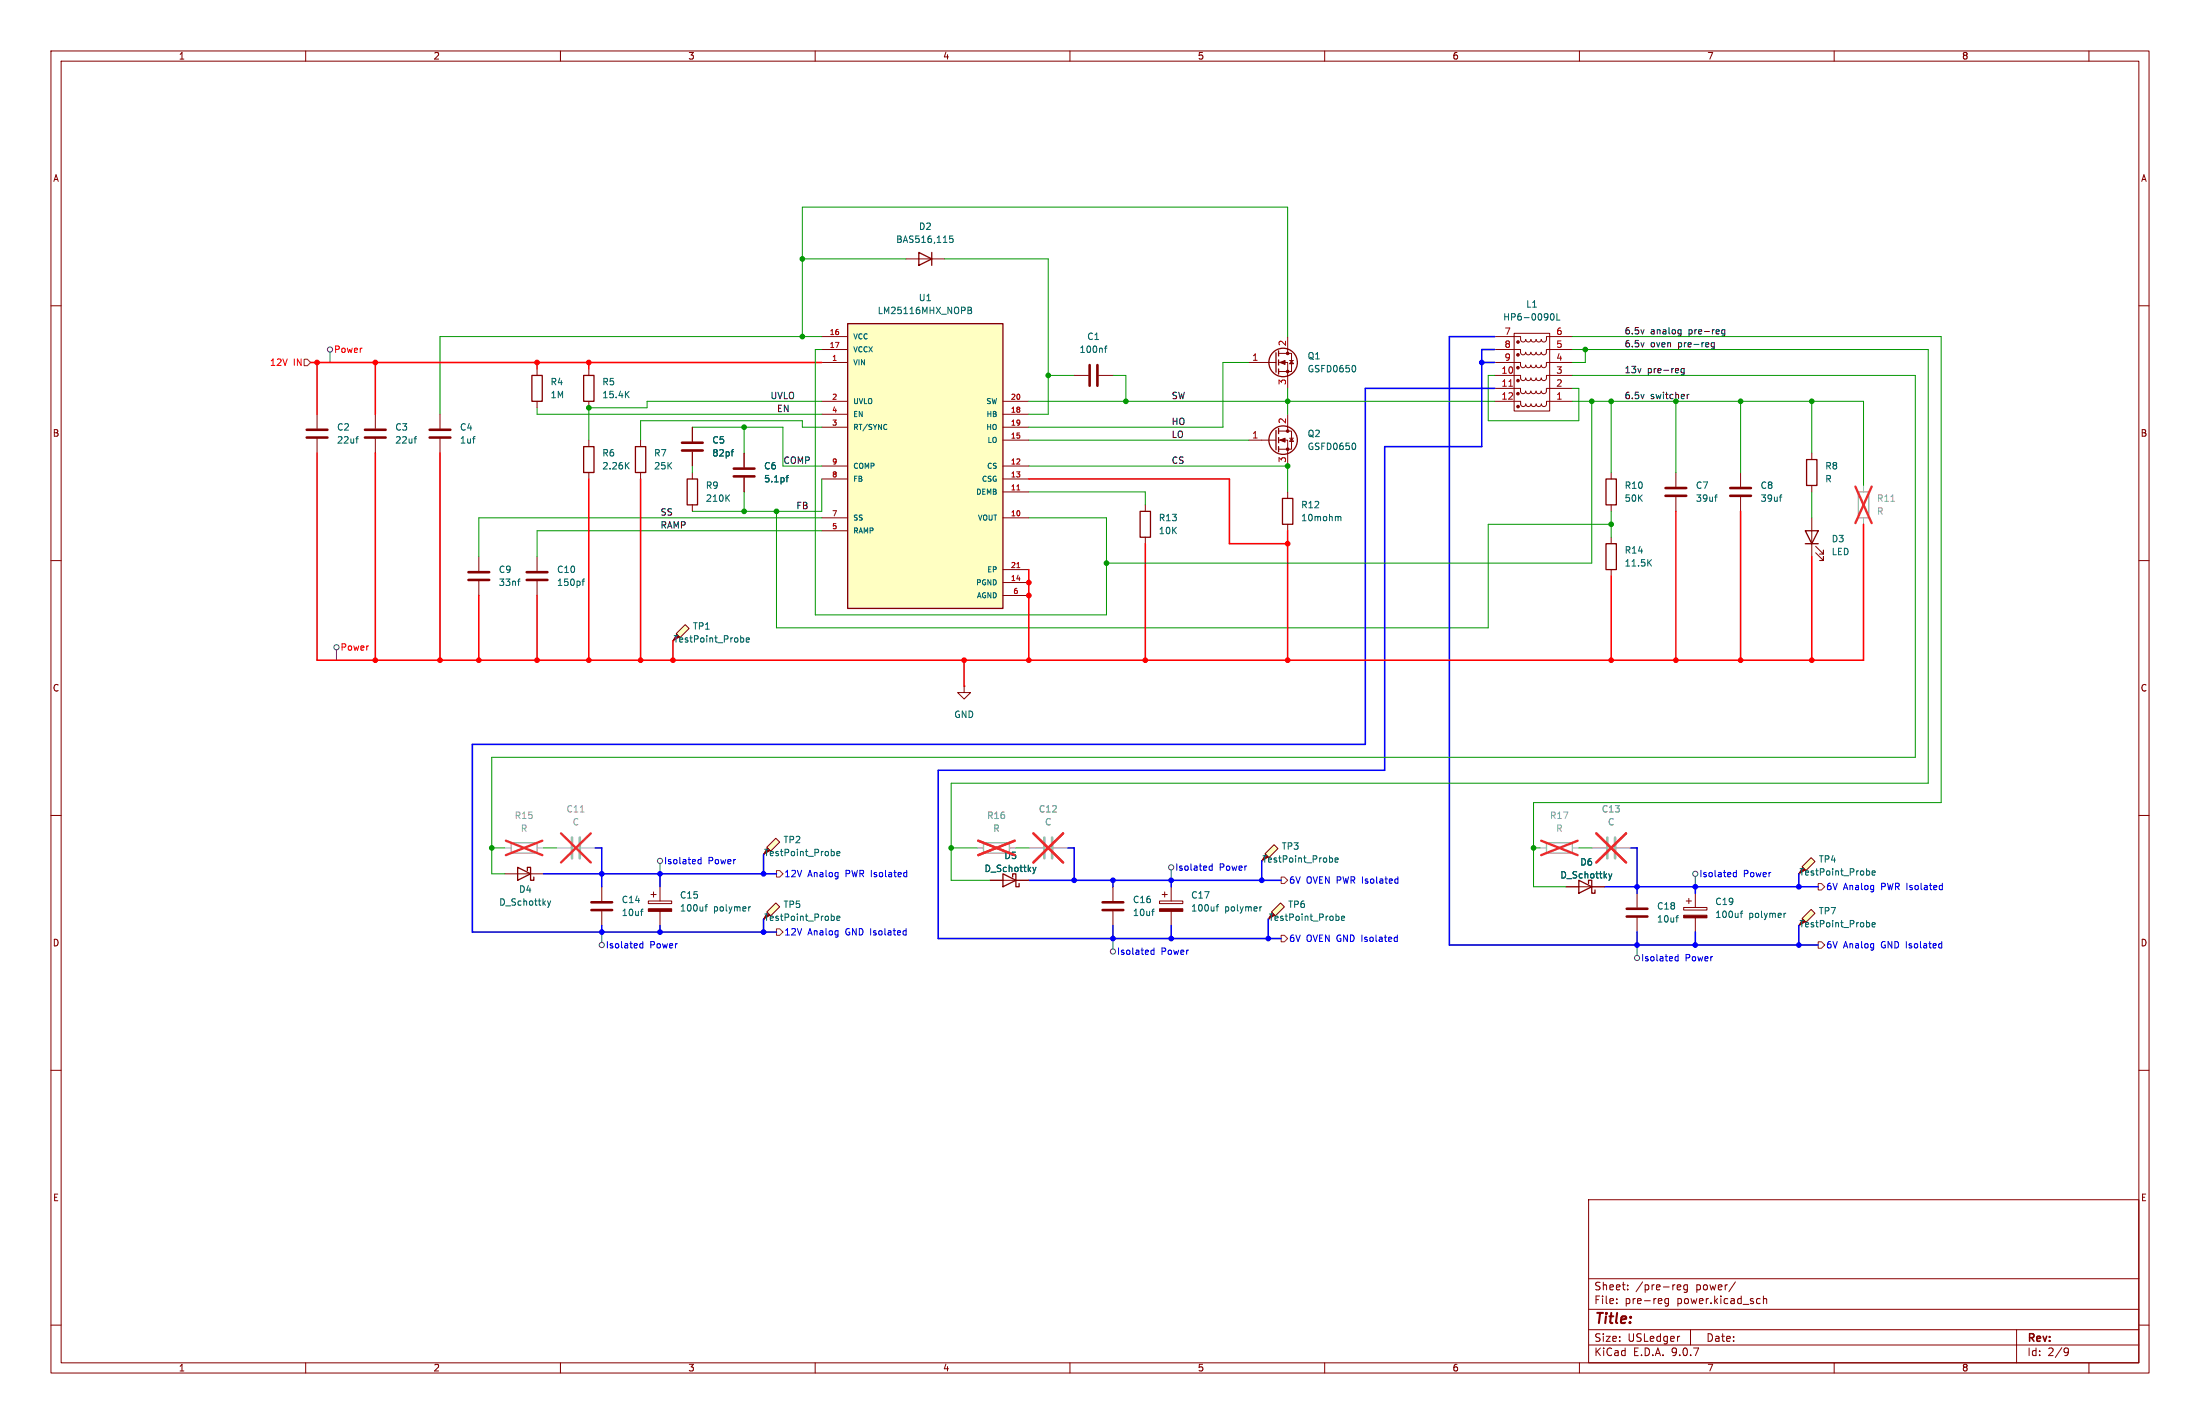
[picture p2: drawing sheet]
<svg xmlns="http://www.w3.org/2000/svg" width="432mm" height="279mm" viewBox="0 0 432 279" stroke-linecap="round" stroke-linejoin="round" font-family="sans-serif">
<g fill="none" stroke="#840000" stroke-width=".2">
<path d="M10 10h411.8v259.4h-411.8zM12 12h407.8v255.4h-407.8zM60 10v2M110 10v2M160 10v2M210 10v2M260 10v2M310 10v2M360 10v2M410 10v2M10 60h2M419.8 60h2"/>
<path d="M73.7 81.3v2.8M73.7 86.1v2.8M10 110h2M419.8 110h2M10 160h2M419.8 160h2M127.3 176.8h4.5v.5h-4.5zM127.8 175.5h1M128.3 175v1M129.5 174v2.8M129.5 178.8v2.8M10 210h2"/>
<path d="M419.8 210h2M311.8 235.4h108v32h-108zM10 260h2M311.8 256.9h108M311.8 250.9h108M317.3 255.6v.2M317.3 254.9v.1M319.5 252.9v.2M319.5 252.2v.1M327.5 254.8v1.2l-.3 .3-.4-.1M327.5 254.9l-.5-.1-.2 .3 .1 .6h.6M329.2 252.6l.7-.2-.1-.2-.4-.1-.2 .2 .1 .7h.5"/>
<path d="M331.2 252.2l-.4-.1-.3 .3 .1 .6h.6M331.2 252.1v1.2l-.3 .3-.4-.1M340.6 251.5l-1.3 1.9M345.3 254.8l.2 .1M345.5 255.7l-.2 .1M346.1 254.9l.2-.1 .4 .1 .1 .9M346.1 254.3v1.5M419.8 260h2M60 267.4v2M110 267.4v2M160 267.4v2M210 267.4v2"/>
<path d="M260 267.4v2M310 267.4v2M311.8 263.9h108M311.8 260.9h108M329.5 262.2h.2M331.8 260.9v3M360 267.4v2M395.8 260.9v6.5M405.4 264.5l.5 .1a.99 .99 0 0 1-.4 1.4h-.2M406 265.1l-.3 .3h-.3M410 267.4v2"/>
</g>
<path d="M71.6 84.3h4.1M71.6 85.9h4.1" fill="none" stroke="#840000" stroke-width=".51"/>
<path d="M81.3 86.1h.5M81.8 85.7h-.3M138.4 177.9h.4M138.8 177.5l-.3 .2v1.1M146.9 177.9v.9M147.3 177.9l-.4 .3" fill="none" stroke="#006464" stroke-width=".2"/>
<path d="M127.3 178.3h4.5v.5h-4.5z" fill="#840000" stroke="#840000" stroke-width=".2"/>
<path d="M112.3 164.3v4.1M113.8 164.3v4.1" fill="none" stroke="#a1a1a1" stroke-width=".51"/>
<path d="M99.1 166.4h1.2M105.4 166.4h1.3M109.2 166.4h2.8M114 166.4h2.8" fill="none" stroke="#a1a1a1" stroke-width=".2"/>
<path d="M113.9 159.3h.7" fill="none" stroke="#989898" stroke-width=".2"/>
<path d="M99.3 165l7.2 2.8M106.5 165l-7.2 2.8M110.1 163.5l5.9 5.7M116 163.5l-5.9 5.7" fill="none" stroke="#e12e31" stroke-width=".46"/>
<path d="M100.3 165.4h5.1v2h-5.1z" fill="none" stroke="#a1a1a1" stroke-width=".25"/>
<path d="M150.5 166.2l1.8-1.7 .7 .7-1.7 1.8z" fill="#ffffc2"/>
<path d="M99.1 171.5h7.6M150.5 166.2l1.8-1.7 .7 .7-1.7 1.8z" fill="none" stroke="#840000" stroke-width=".2"/>
<path d="M107.5 176.8l.3 .8M107.8 177.6l-.3 .4M108.1 176.8l-.3 .8M163.5 167.1l.3 .2v.4l-.3 .2M164.2 167.5l.6-.1v-.3h-.4l-.2 .1 .1 .6h.5" fill="none" stroke="#006464" stroke-width=".2"/>
<path d="M101.6 170.2l2.5 1.3-2.5 1.2zM103.5 170.8v-.6h.6v2.5h.7v-.6" fill="none" stroke="#840000" stroke-width=".25"/>
<path d="M152.3 177.2l.7 .7-1.7 1.8-.8-.8z" fill="#ffffc2"/>
<g fill="none" stroke="#840000" stroke-width=".2">
<path d="M293.4 68.6h5l.1 .7 .4 .3 .4-.1 .2-.4 .1 .3 .3 .2 .4-.1 .2-.4 .1 .3 .3 .2 .4-.1 .2-.4 .1 .3 .3 .2 .4-.1 .2-.4 .2 .4 .4 .1 .4-.3v-.7h5.1M293.4 73.7h5l.1 .7 .5 .3 .3-.2 .2-.3 .1 .3 .3 .2 .4-.1 .2-.4 .1 .3 .3 .2 .4-.1 .2-.4 .3 .4h.5l.2-.4 .2 .4 .4 .1 .4-.4v-.6h5.1M293.4 66h5M293.4 71.1h5M293.4 76.2h5M293.4 78.7h5M297.2 65.4h7v15.2h-7zM298.4 76.2l.1 .8 .4 .2 .4-.1 .2-.4 .1 .4 .3 .1 .4-.1 .2-.4 .1 .4 .3 .1 .4-.1 .2-.4 .1 .3 .3 .2 .4-.1 .2-.4 .2 .4 .4 .1 .4-.3v-.7M298.4 71.1l.1 .8 .4 .2 .4-.1 .2-.4 .1 .4 .3 .1 .4-.1 .2-.4 .1 .4 .3 .1 .4-.1 .2-.4 .3 .5h.5l.2-.5 .2 .4 .4 .1 .4-.3v-.7M298.4 66.1l.1 .7 .5 .3 .3-.1 .2-.4 .1 .3 .3 .2 .4-.1 .2-.4 .1 .3 .3 .2 .4-.1 .2-.4 .3 .5 .5-.1 .2-.4 .2 .4 .4 .1 .4-.3v-.7M303.5 66h5.1M303.5 71.1h5.1"/>
<path d="M303.5 76.2h5.1M308.6 78.7l-5.1 .1v.7l-.5 .3-.3-.2-.2-.3-.1 .3-.3 .2-.4-.2-.2-.3-.1 .3-.3 .2-.4-.1-.2-.4-.1 .3-.3 .2-.4-.1-.2-.4-.2 .4-.5 .1-.3-.4v-.6M86.4 81.3v2.8M86.4 86.1v2.8M316.2 92.7v1.3M316.2 99.1v1.2M328.9 92.7v2.8M328.9 97.5v2.8M355.6 88.9v1.3M355.6 95.3v1.2M316.2 105.4v1.3M316.2 111.8v1.2"/>
<path d="M355.6 101.6v7.6M356.4 108.5l1.5 1.5v-.8v.8h-.8M356.4 107.2l1.5 1.5v-.7v.7h-.8M189.2 134.6v1.3h1.3l-1.3 1.3-1.2-1.3h1.2M189.2 134.6h.1M118.1 174v2.8M118.1 178.8v2.8M152.3 177.2l.7 .7-1.7 1.8-.8-.8z"/>
</g>
<path d="M304.4 61.7l.2-.2a.68 .68 0 0 1 .4 .7 .68 .68 0 0 1-.4 .6l-.2-.1M305.6 61.5v1.3h.6M92.8 86.1h.4M93.1 85.7h.1M336.5 97.5h.5M337 97.1l-.2 .1M323.6 110.3l.5 .8M324.1 109.8l-.7 .7M125.7 178.8h.5M126.2 178.4h-.2M163.5 179.8l.3 .2v.4l-.3 .2M164.2 180.2l.6-.1v-.3h-.4l-.2 .1 .1 .6h.5" fill="none" stroke="#006464" stroke-width=".2"/>
<path d="M84.3 84.3h4.1M84.3 85.9h4.1M326.9 95.8h4.1M326.9 97.3h4.1M116.1 177h4M116.1 178.6h4" fill="none" stroke="#840000" stroke-width=".51"/>
<g fill="#840000" stroke="#840000" stroke-width=".2">
<circle cx="297.9" cy="77.2" r=".25"/>
<circle cx="297.9" cy="72.2" r=".25"/>
<circle cx="297.9" cy="69.6" r=".25"/>
<circle cx="297.9" cy="74.7" r=".25"/>
<circle cx="297.9" cy="67.1" r=".25"/>
<circle cx="297.9" cy="79.8" r=".25"/>
</g>
<path d="M296.2 75.8h.7" fill="none" stroke="#a90000" stroke-width=".2"/>
<path d="M315.2 94h2v5.1h-2zM354.6 90.2h2v5.1h-2zM315.2 106.7h2v5.1h-2zM354.3 104.1h2.6l-1.3 2.6zM354.3 106.7h2.6" fill="none" stroke="#840000" stroke-width=".25"/>
<path d="M364.7 96.5h2.1v5.1h-2.1z" fill="none" stroke="#a1a1a1" stroke-width=".25"/>
<path d="M365.8 95.3v1.2M365.8 101.6v1.3" fill="none" stroke="#a1a1a1" stroke-width=".2"/>
<path d="M371.1 98.4h.8" fill="none" stroke="#989898" stroke-width=".2"/>
<path d="M364.2 95.5l3.2 7.1M367.4 95.5l-3.2 7.1" fill="none" stroke="#e12e31" stroke-width=".46"/>
<path d="M132.7 124.3l1.8-1.7 .8 .7-1.8 1.8z" fill="#ffffc2"/>
<path d="M132.7 124.3l1.8-1.7 .8 .7-1.8 1.8zM194.3 172.7h7.6M218.4 174v2.8M218.4 178.8v2.8" fill="none" stroke="#840000" stroke-width=".2"/>
<path d="M145.7 125.1l.3 .3v.4l-.3 .2M146.5 125.6l.6-.2-.1-.2-.4-.1-.1 .2v.6h.5M202.7 170.2l.3 .8M203 171l-.3 .4M203.3 170.2l-.3 .8M226.1 178.8h.4M226.5 178.4h-.2" fill="none" stroke="#006464" stroke-width=".2"/>
<path d="M216.4 177h4.1M216.4 178.6h4.1" fill="none" stroke="#840000" stroke-width=".51"/>
<path d="M193 165.4h5.1v2h-5.1z" fill="none" stroke="#a1a1a1" stroke-width=".25"/>
<path d="M191.8 166.4h1.2M198.1 166.4h1.3M201.9 166.4h2.8M206.8 166.4h2.7" fill="none" stroke="#a1a1a1" stroke-width=".2"/>
<path d="M192 165l7.2 2.8M199.2 165l-7.2 2.8M202.8 163.5l5.9 5.7M208.7 163.5l-5.9 5.7" fill="none" stroke="#e12e31" stroke-width=".46"/>
<path d="M196.8 171.5l2.6 1.2-2.6 1.3zM198.8 172.1v-.6h.6v2.5h.6v-.6" fill="none" stroke="#840000" stroke-width=".25"/>
<path d="M205 164.3v4.1M206.5 164.3v4.1" fill="none" stroke="#a1a1a1" stroke-width=".51"/>
<path d="M249.6 178.9l1.7-1.7 .8 .7-1.8 1.8z" fill="#ffffc2"/>
<path d="M249.6 178.9l1.7-1.7 .8 .7-1.8 1.8z" fill="none" stroke="#840000" stroke-width=".2"/>
<path d="M262.6 179.8l.2 .2v.4l-.2 .2M263.3 180.2l.6-.1-.1-.3h-.3l-.2 .1 .1 .6h.4" fill="none" stroke="#006464" stroke-width=".2"/>
<path d="M248.3 167.5l1.8-1.8 .7 .8-1.8 1.8z" fill="#ffffc2"/>
<g fill="none" stroke="#840000" stroke-width=".2">
<path d="M105.4 72.4v1.3M105.4 78.7v1.3M115.6 72.4v1.3M115.6 78.7v1.3M115.6 86.4v1.2M115.6 92.7v1.3M125.7 86.4v1.2M125.7 92.7v1.3M135.9 83.8v2.8M135.9 88.6v2.8M135.9 92.7v1.3M135.9 99.1v1.2"/>
<path d="M146 88.9v2.8M146 93.7v2.8M224.8 99.1v1.2M252.7 96.5v1.3M105.4 109.2v2.8M105.4 114v2.8M224.8 105.4v1.3M252.7 102.9v1.2M227.6 176.8h4.6v.5h-4.6zM228.1 175.5h1M228.6 175v1M229.9 174v2.8"/>
<path d="M229.9 178.8v2.8M248.3 167.5l1.8-1.8 .7 .8-1.8 1.8z"/>
</g>
<g fill="none" stroke="#006464" stroke-width=".2">
<path d="M122.9 77.3l.6 .7M123.5 76.8l-.7 .7M122.9 91.3l.6 .7M123.5 90.7l-.7 .8M142.7 97.6l.5 .8M143.2 97.1l-.7 .7M143.5 88.6h.5M144 88.2l-.3 .1M154.3 93.7h.4M154.7 93.3l-.3 .2v1.1M114.2 114h.5M114.7 113.6l-.3 .2v1.1"/>
<path d="M262.6 101.5l.2-.2 .3 .1 .1 .8M238.7 177.9h.5M239.2 177.5l-.3 .2v1.1M247.3 177.9v.9M247.6 177.9l-.3 .3M261.3 168.3l.2 .3v.3l-.2 .3M262 168.7l.6-.1v-.2l-.4-.1-.2 .2 .1 .6h.5"/>
</g>
<path d="M227.6 178.3h4.6v.5h-4.6z" fill="#840000" stroke="#840000" stroke-width=".2"/>
<path d="M133.9 86.9h4M133.9 88.4h4M144 91.9h4.1M144 93.5h4.1M103.4 112.3h4M103.4 113.8h4" fill="none" stroke="#840000" stroke-width=".51"/>
<path d="M104.4 73.7h2v5h-2zM114.6 73.7h2v5h-2zM114.6 87.6h2v5.1h-2zM124.7 87.6h2v5.1h-2zM134.9 94h2v5.1h-2zM251.7 97.8h2v5.1h-2zM223.8 100.3h2v5.1h-2z" fill="none" stroke="#840000" stroke-width=".25"/>
<path d="M355.5 178.4l.7 .8-1.7 1.8-.8-.8z" fill="#ffffc2"/>
<path d="M245.1 86.4h5.3M251 84.6h2.5v3.5h-2.5M251 86.4h1.7v5M252.7 81.3v3.3M253.1 86h.8M253.5 86l.4 .6h-.8zM355.5 178.4l.7 .8-1.7 1.8-.8-.8z" fill="none" stroke="#840000" stroke-width=".2"/>
<path d="M265.9 87l.2 .4-.2 .7M366.7 181l.3 .3v.3l-.3 .3M367.4 181.4l.6-.1v-.2l-.4-.1-.2 .2 .1 .6h.5" fill="none" stroke="#006464" stroke-width=".2"/>
<path d="M303.5 165.4h5.1v2h-5.1z" fill="none" stroke="#a1a1a1" stroke-width=".25"/>
<path d="M302.3 166.4h1.2M308.6 166.4h1.3" fill="none" stroke="#a1a1a1" stroke-width=".2"/>
<path d="M302.5 165l7.2 2.8M309.7 165l-7.2 2.8" fill="none" stroke="#e12e31" stroke-width=".46"/>
<g fill="none" stroke="#840000" stroke-width=".25">
<path d="M250.4 84.5v3.8M251 84.1v1M251 85.9v1M251 87.6v1"/>
<circle cx="251.8" cy="86.4" r="2.79"/>
</g>
<g fill="#840000" stroke="#840000" stroke-width=".2">
<path d="M251.2 86.4l1-.4v.7z"/>
<circle cx="252.7" cy="84.6" r=".25"/>
<circle cx="252.7" cy="88.1" r=".25"/>
</g>
<path d="M166.4 63.5h30.4v55.9h-30.4z" fill="#ffffc2"/>
<path d="M180.3 49.5l2.6 1.3-2.6 1.3zM182.9 49.5v2.6M166.4 63.5h30.4v55.9h-30.4z" fill="none" stroke="#840000" stroke-width=".25"/>
<g fill="none" stroke="#840000" stroke-width=".2">
<path d="M177.8 50.8h7.6M161.3 66h5.1M161.3 68.6h5.1M161.3 71.1h5.1M161.3 78.7h5.1M196.8 78.7h5.1M210.8 73.7h2.8M215.6 73.7h2.8M161.3 81.3h5.1M161.3 83.8h5.1M161.3 91.4h5.1M161.3 94h5.1"/>
<path d="M196.8 81.3h5.1M196.8 83.8h5.1M196.8 91.4h5.1M196.8 94h5.1M196.8 86.4h5.1M196.8 96.5h5.1M161.3 101.6h5.1M161.3 104.1h5.1M196.8 101.6h5.1M196.8 111.8h5.1M196.8 114.3h5.1M196.8 116.8h5.1"/>
</g>
<path d="M187 46.3h-.6v.6l.1-.1h.5l.1 .2-.1 .4-.2 .2-.4-.2M190 60.3l.6 .1 .1 .2-.3 .3M190 60.9h.4M190.4 60.9l.3 .2v.3l-.7 .1M216.8 68.3h.5M217.3 67.9l-.3 .2v1.1M174 83.3l.1 .1M174.1 84.2h-.1" fill="none" stroke="#006464" stroke-width=".2"/>
<path d="M199.6 96.1h.6M199.6 111.4h.6" fill="none" stroke="#a90000" stroke-width=".2"/>
<path d="M213.9 71.6v4.1M215.4 71.6v4.1" fill="none" stroke="#840000" stroke-width=".51"/>
<path d="M353.7 170.1l1.8-1.8 .7 .7-1.7 1.8z" fill="#ffffc2"/>
<g fill="none" stroke="#840000" stroke-width=".2">
<path d="M245.1 71.1h5.3M251 69.3h2.5v3.6h-2.5M251 71.1h1.7v5.1M252.7 66v3.3M253.1 70.7h.8M253.5 70.7l.4 .7h-.8zM62.2 81.3v2.8M62.2 86.1v2.8M135.9 83.8v2.8M135.9 88.6v2.8M146 88.9v2.8M146 93.7v2.8"/>
<path d="M341.6 92.7v2.8M341.6 97.5v2.8M94 109.2v2.8M94 114v2.8M194.3 172.7h2.5M199.4 172.7h2.5M307.3 174h7.7M321.3 175.3v2.8M330.5 178.1h4.5v.5h-4.5zM331 176.8h1M331.5 176.3v1M332.7 175.3v2.8"/>
<path d="M353.7 170.1l1.8-1.8 .7 .7-1.7 1.8zM321.3 180.1v2.8M332.7 180.1v2.8"/>
</g>
<g fill="none" stroke="#006464" stroke-width=".2">
<path d="M265.9 71.8l.2 .4-.2 .7M69.8 86.1h.5M70.3 85.7h-.2M143.5 88.6h.5M144 88.2l-.3 .1M154.3 93.7h.4M154.7 93.3l-.3 .2v1.1M349.2 97.5h.5M349.7 97.1l-.2 .1M101.6 114h.5M102.1 113.6l-.3 .1M202.7 170.2l.3 .8"/>
<path d="M203 171l-.3 .4M203.3 170.2l-.3 .8M315.8 171.4l.3 .9M316.1 172.3l-.3 .4M316.4 171.4l-.3 .9M329.4 179.6l-.2 .1M341.6 179.2h.4M342 178.8l-.3 .1v1.1M350.1 179.2v.8M350.5 179.2l-.4 .2M366.7 170.9l.3 .2v.4l-.3 .2M367.4 171.3l.6-.1v-.3h-.4l-.2 .1 .1 .7h.5"/>
<path d="M328.9 180.1h.5"/>
</g>
<path d="M315.5 164.3v4.1M317 164.3v4.1" fill="none" stroke="#a1a1a1" stroke-width=".51"/>
<path d="M191.8 166.4h1.2M198.1 166.4h1.3M201.9 166.4h2.8M206.8 166.4h2.7M312.4 166.4h2.8M317.2 166.4h2.8" fill="none" stroke="#a1a1a1" stroke-width=".2"/>
<path d="M192 165l7.2 2.8M199.2 165l-7.2 2.8M202.8 163.5l5.9 5.7M208.7 163.5l-5.9 5.7M313.3 163.5l5.9 5.7M319.2 163.5l-5.9 5.7" fill="none" stroke="#e12e31" stroke-width=".46"/>
<g fill="none" stroke="#840000" stroke-width=".25">
<path d="M250.4 69.2v3.8M251 68.8v1.1M251 70.6v1M251 72.4v1M309.9 172.7l2.5 1.3-2.5 1.3zM311.8 173.4v-.7h.6v2.6h.7v-.7"/>
<circle cx="251.8" cy="71.1" r="2.79"/>
</g>
<g fill="#840000" stroke="#840000" stroke-width=".2">
<path d="M251.2 71.1l1-.4v.8z"/>
<path d="M330.5 179.6h4.5v.5h-4.5z"/>
<circle cx="252.7" cy="69.3" r=".25"/>
<circle cx="252.7" cy="72.9" r=".25"/>
</g>
<path d="M60.2 84.3h4.1M60.2 85.9h4.1M339.6 95.8h4.1M339.6 97.3h4.1M91.9 112.3h4.1M91.9 113.8h4.1M319.3 178.3h4M319.3 179.8h4" fill="none" stroke="#840000" stroke-width=".51"/>
<g fill="none" stroke="#484848" stroke-width=".2">
<path d="M64.8 69.1v2M66 127.5v2M129.5 169.4v2.1M229.9 170.7v2M332.7 172v2M118.1 182.9v2M218.4 184.2v2M321.3 185.4v2.1"/>
<circle cx="64.8" cy="68.6" r=".51"/>
<circle cx="66" cy="127" r=".51"/>
<circle cx="129.5" cy="168.9" r=".51"/>
<circle cx="229.9" cy="170.2" r=".51"/>
<circle cx="332.7" cy="171.5" r=".51"/>
<circle cx="118.1" cy="185.4" r=".51"/>
<circle cx="218.4" cy="186.7" r=".51"/>
<circle cx="321.3" cy="188" r=".51"/>
</g>
<g fill="none" stroke="#00f" stroke-width=".2">
<path d="M137.6 168.2v1.3M137.6 168.7l-.4-.1-.2 .3 .1 .5h.5M177.8 171.2h.2M178 170.8v1.2M178 172h-.2M237.9 169.5v1.3M237.9 170l-.3-.1-.3 .3 .1 .5h.5M274.2 172.5h.2M274.4 172v1.3M274.4 173.2l-.2 .1M340.8 170.8v1.2M340.8 171.2h-.4l-.2 .2 .1 .6h.5"/>
<path d="M381.1 173.7l.1 .1M381.2 173.3v1.3M381.2 174.5l-.1 .1M126.2 184.7v1.3M126.2 185.2h-.4l-.2 .2 .1 .5h.5M177.7 182.6l.1 .1M177.8 182.2v1.3M177.8 183.4l-.1 .1M226.5 186v1.3M226.5 186.5l-.4-.1-.2 .3 .1 .5h.5M274.1 183.9h.1M274.2 183.5v1.2"/>
<path d="M274.2 184.7h-.1M329.4 187.3v1.2M329.4 187.8l-.4-.1-.2 .2 .1 .6h.5M381 185.2h.1M381.1 184.7v1.3M381.1 185.9l-.1 .1"/>
</g>
<path d="M59.7 70.5h.6l.7 .6-.7 .7h-.6zM152.4 170.8h.6l.7 .7-.7 .6h-.6zM251.5 172.1h.6l.6 .6-.6 .7h-.6zM356.9 173.4h.6l.6 .6-.6 .6h-.6zM152.4 182.2h.6l.7 .7-.7 .6h-.6zM251.5 183.5h.6l.6 .7-.6 .6h-.6zM356.9 184.8h.6l.6 .6-.6 .7h-.6z" fill="none" stroke="#725600" stroke-width=".2"/>
<path d="M329.6 64.7h.3M329.9 64.7v1l-.2 .3M329.9 65.5h-.3M330.5 72.3v1l-.2 .3-.3-.1M330.5 72.4l-.3-.1-.3 .2 .2 .6h.4M331.1 77.4v.8M331.5 77.4l-.4 .2M336.5 67.2v1l-.3 .3-.3-.1M336.5 67.3l-.4-.1-.2 .3 .1 .5h.5M338.5 64.7h-.3l-.3 .2 .1 .6h.5M338.5 64.7v1l-.2 .3-.3-.1" fill="none" stroke="#0f0f0f" stroke-width=".2"/>
<g fill="none" stroke="#009600" stroke-width=".2">
<path d="M157.5 50.8h20.3M185.4 50.8h20.3v30.5h-3.8M157.5 66v-25.4h95.2v25.4M161.3 78.7h-34.3v1.3h-11.4v6.4M161.3 68.6h-1.3v52.1h57.2v-19.1h-15.3M161.3 66h-74.9v15.3M201.9 78.7h91.5M205.7 73.7h5.1M218.4 73.7h2.6v5M245.1 71.1h-5.1v12.7h-38.1M252.7 76.2v5.1M293.4 73.7h-1.3v8.9h17.8v-6.4h-1.3"/>
<path d="M308.6 78.7h57.2v16.6M308.6 68.6h69.9v85.1h-191.8v19h7.6M308.6 66h72.4v91.5h-80v16.5h6.3M308.6 73.7h67.3v74.9h-279.4v22.9h2.6M311.1 68.6v2.5h-2.5M312.4 78.7v31.8h-95.2M316.2 78.7v14M328.9 78.7v14M341.6 78.7v14M355.6 78.7v10.2M105.4 80v1.3h55.9M135.9 83.8h17.8v7.6h7.6"/>
<path d="M135.9 91.4v1.3M146 83.8v5.1M146 96.5v3.8M161.3 83.8h-3.8v-1.2h-31.8v3.8M161.3 94v6.3h-25.4M201.9 86.4h43.2M201.9 96.5h22.9v2.6M201.9 91.4h50.8v5.1M355.6 96.5v5.1M152.4 100.3v22.9h139.7v-20.3h24.1M161.3 101.6h-67.3v7.6M161.3 104.1h-55.9v5.1"/>
<path d="M316.2 100.3v5.1M96.5 166.4h2.6M106.7 166.4h2.5M186.7 166.4h5.1M199.4 166.4h2.5M301 166.4h1.3M309.9 166.4h2.5"/>
</g>
<g fill="none" stroke="#00f" stroke-width=".3">
<path d="M290.8 71.1h2.6M293.4 68.6h-2.6v19h-19v63.5h-87.7v33.1h67.4M293.4 76.2h-25.4v69.9h-175.3v36.8h59.7M293.4 66h-8.9v119.4h72.4M106.7 171.5h45.7M116.8 166.4h1.3v7.6M129.5 171.5v2.5M149.9 167.6v3.9M201.9 172.7h49.6M209.5 166.4h1.3v6.3M218.4 172.7v1.3M229.9 172.7v1.3"/>
<path d="M247.6 168.9v3.8M315 174h41.9M320 166.4h1.3v8.9M332.7 174v1.3M353.1 171.5v2.5M118.1 181.6v1.3M129.5 181.6v1.3M149.9 180.3v2.6M218.4 181.6v2.6M229.9 181.6v2.6M248.9 180.3v3.9M321.3 182.9v2.5"/>
<path d="M332.7 182.9v2.5M353.1 181.6v3.8"/>
</g>
<g fill="none" stroke="#f00" stroke-width=".3">
<path d="M61 71.1h100.3M62.2 71.1v10.2M73.7 71.1v10.2M105.4 71.1v1.3M115.6 71.1v1.3M62.2 88.9v40.6h303.6v-26.6M73.7 88.9v40.6M86.4 88.9v40.6M115.6 94v35.5M125.7 94v35.5M201.9 94h39.4v12.7h11.4M94 116.8v12.7"/>
<path d="M105.4 116.8v12.7M201.9 111.8v17.7M224.8 106.7v22.8M252.7 104.1v25.4M316.2 113v16.5M328.9 100.3v29.2M341.6 100.3v29.2M355.6 109.2v20.3M132.1 125.7v3.8M189.2 129.5v5.1"/>
</g>
<g fill="#00f" stroke="#00f" stroke-width=".2">
<circle cx="353.1" cy="185.4" r=".46"/>
<circle cx="353.1" cy="174" r=".46"/>
<circle cx="321.3" cy="185.4" r=".46"/>
<circle cx="321.3" cy="174" r=".46"/>
<circle cx="332.7" cy="185.4" r=".46"/>
<circle cx="332.7" cy="174" r=".46"/>
<circle cx="290.8" cy="71.1" r=".46"/>
<circle cx="248.9" cy="184.2" r=".46"/>
<circle cx="210.8" cy="172.7" r=".46"/>
<circle cx="218.4" cy="172.7" r=".46"/>
<circle cx="229.9" cy="184.2" r=".46"/>
<circle cx="229.9" cy="172.7" r=".46"/>
<circle cx="218.4" cy="184.2" r=".46"/>
<circle cx="247.6" cy="172.7" r=".46"/>
<circle cx="149.9" cy="171.5" r=".46"/>
<circle cx="129.5" cy="171.5" r=".46"/>
<circle cx="118.1" cy="182.9" r=".46"/>
<circle cx="118.1" cy="171.5" r=".46"/>
<circle cx="149.9" cy="182.9" r=".46"/>
<circle cx="129.5" cy="182.9" r=".46"/>
</g>
<g fill="#009600" stroke="#009600" stroke-width=".2">
<circle cx="341.6" cy="78.7" r=".46"/>
<circle cx="311.1" cy="68.6" r=".46"/>
<circle cx="312.4" cy="78.7" r=".46"/>
<circle cx="316.2" cy="78.7" r=".46"/>
<circle cx="328.9" cy="78.7" r=".46"/>
<circle cx="316.2" cy="102.9" r=".46"/>
<circle cx="301" cy="166.4" r=".46"/>
<circle cx="355.6" cy="78.7" r=".46"/>
<circle cx="252.7" cy="91.4" r=".46"/>
<circle cx="221" cy="78.7" r=".46"/>
<circle cx="252.7" cy="78.7" r=".46"/>
<circle cx="205.7" cy="73.7" r=".46"/>
<circle cx="146" cy="83.8" r=".46"/>
<circle cx="186.7" cy="166.4" r=".46"/>
<circle cx="152.4" cy="100.3" r=".46"/>
<circle cx="146" cy="100.3" r=".46"/>
<circle cx="115.6" cy="80" r=".46"/>
<circle cx="217.2" cy="110.5" r=".46"/>
<circle cx="96.5" cy="166.4" r=".46"/>
<circle cx="157.5" cy="66" r=".46"/>
<circle cx="157.5" cy="50.8" r=".46"/>
</g>
<g fill="#f00" stroke="#f00" stroke-width=".2">
<circle cx="355.6" cy="129.5" r=".46"/>
<circle cx="341.6" cy="129.5" r=".46"/>
<circle cx="328.9" cy="129.5" r=".46"/>
<circle cx="316.2" cy="129.5" r=".46"/>
<circle cx="252.7" cy="106.7" r=".46"/>
<circle cx="105.4" cy="129.5" r=".46"/>
<circle cx="94" cy="129.5" r=".46"/>
<circle cx="115.6" cy="129.5" r=".46"/>
<circle cx="125.7" cy="129.5" r=".46"/>
<circle cx="132.1" cy="129.5" r=".46"/>
<circle cx="115.6" cy="71.1" r=".46"/>
<circle cx="252.7" cy="129.5" r=".46"/>
<circle cx="224.8" cy="129.5" r=".46"/>
<circle cx="73.7" cy="71.1" r=".46"/>
<circle cx="105.4" cy="71.1" r=".46"/>
<circle cx="62.2" cy="71.1" r=".46"/>
<circle cx="73.7" cy="129.5" r=".46"/>
<circle cx="86.4" cy="129.5" r=".46"/>
<circle cx="201.9" cy="114.3" r=".46"/>
<circle cx="201.9" cy="129.5" r=".46"/>
<circle cx="189.2" cy="129.5" r=".46"/>
<circle cx="201.9" cy="116.8" r=".46"/>
</g>
<text font-size="2.8" fill="#840000" x="312.8" y="260.3">Title:</text>
<g font-size="2.1" fill="#840000">
<text x="312.8" y="256.1">File:</text>
<text x="312.8" y="253.4">Sheet:</text>
<text x="318.9" y="256.1">pre-reg</text>
<text x="321" y="253.4">/pre-reg</text>
<text x="329.2" y="256.1">power.kicad_sch</text>
<text x="332.9" y="253.4">power/</text>
<text x="312.8" y="263.5">Size:</text>
<text x="319.5" y="263.5">USLedger</text>
<text x="334.8" y="263.5">Date:</text>
<text x="397.8" y="263.7">Rev:</text>
<text x="312.8" y="266.3">KiCad</text>
<text x="320.5" y="266.3">E.D.A.</text>
<text x="328.1" y="266.3">9.0.7</text>
<text x="397.8" y="266.3">Id:</text>
<text x="401.9" y="266.3">2/9</text>
</g>
<g font-size="1.8" fill="#840000">
<text x="35" y="11.9">1</text>
<text x="85" y="11.9">2</text>
<text x="135" y="11.9">3</text>
<text x="185" y="11.9">4</text>
<text x="235" y="11.9">5</text>
<text x="285" y="11.9">6</text>
<text x="335" y="11.9">7</text>
<text x="385" y="11.9">8</text>
<text x="10.3" y="35.9">A</text>
<text x="420.1" y="35.9">A</text>
<text x="10.3" y="85.9">B</text>
<text x="420.1" y="85.9">B</text>
<text x="10.3" y="135.9">C</text>
<text x="420.1" y="135.9">C</text>
<text x="10.3" y="185.9">D</text>
<text x="420.1" y="185.9">D</text>
<text x="10.3" y="235.9">E</text>
<text x="420.1" y="235.9">E</text>
<text x="35" y="269.3">1</text>
<text x="85" y="269.3">2</text>
<text x="135" y="269.3">3</text>
<text x="185" y="269.3">4</text>
<text x="235" y="269.3">5</text>
<text x="285" y="269.3">6</text>
<text x="335" y="269.3">7</text>
<text x="385" y="269.3">8</text>
</g>
<g font-size="1.8" fill="#006464">
<text x="175.8" y="47.9">BAS516,115</text>
<text x="180.3" y="45.3">D2</text>
<text x="180.2" y="59.3">U1</text>
<text x="172.2" y="61.8">LM25116MHX_NOPB</text>
<text x="294.9" y="63.1">HP6-0090L</text>
<text x="299.5" y="60.6">L1</text>
<text x="211.8" y="69.4">100nf</text>
<text x="213.3" y="66.9">C1</text>
<text x="256.5" y="70.7">Q1</text>
<text x="108" y="75.8">R4</text>
<text x="118.1" y="75.8">R5</text>
<text x="256.5" y="73.3">GSFD0650</text>
<text x="108" y="78.3">1M</text>
<text x="118.1" y="78.3">15.4K</text>
<text x="66" y="84.7">C2</text>
<text x="66" y="87.2">22uf</text>
<text x="77.5" y="84.7">C3</text>
<text x="77.5" y="87.2">22uf</text>
<text x="90.2" y="84.7">C4</text>
<text x="90.2" y="87.2">1uf</text>
<text x="118.1" y="89.8">R6</text>
<text x="128.3" y="89.8">R7</text>
<text x="139.7" y="87.2">C5</text>
<text x="139.7" y="89.8">82pf</text>
<text x="256.5" y="88.5">GSFD0650</text>
<text x="256.5" y="86">Q2</text>
<text x="118.1" y="92.3">2.26K</text>
<text x="128.3" y="92.3">25K</text>
<text x="149.9" y="92.3">C6</text>
<text x="149.9" y="94.8">5.1pf</text>
<text x="358.1" y="92.3">R8</text>
<text x="358.1" y="94.8">R</text>
<text x="138.4" y="96.1">R9</text>
<text x="138.4" y="98.7">210K</text>
<text x="255.3" y="99.9">R12</text>
<text x="318.8" y="96.1">R10</text>
<text x="318.8" y="98.7">50K</text>
<text x="332.7" y="96.1">C7</text>
<text x="332.7" y="98.7">39uf</text>
<text x="345.4" y="96.1">C8</text>
<text x="345.4" y="98.7">39uf</text>
<text x="227.3" y="102.5">R13</text>
<text x="227.3" y="105">10K</text>
<text x="255.3" y="102.5">10mohm</text>
<text x="359.4" y="106.6">D3</text>
<text x="97.8" y="112.6">C9</text>
<text x="109.2" y="112.6">C10</text>
<text x="318.8" y="111.4">11.5K</text>
<text x="318.8" y="108.8">R14</text>
<text x="359.4" y="109.1">LED</text>
<text x="97.8" y="115.2">33nf</text>
<text x="109.2" y="115.2">150pf</text>
<text x="135.9" y="123.7">TP1</text>
<text x="132.1" y="126.3">TestPoint_Probe</text>
<text x="187.2" y="141.1">GND</text>
<text x="153.7" y="165.6">TP2</text>
<text x="251.5" y="166.9">TP3</text>
<text x="149.9" y="168.2">TestPoint_Probe</text>
<text x="193.1" y="171.3">D_Schottky</text>
<text x="197" y="168.8">D5</text>
<text x="247.7" y="169.5">TestPoint_Probe</text>
<text x="306.2" y="172.6">D_Schottky</text>
<text x="310.1" y="170">D6</text>
<text x="353.1" y="172">TestPoint_Probe</text>
<text x="356.9" y="169.5">TP4</text>
<text x="97.9" y="177.9">D_Schottky</text>
<text x="101.8" y="175.4">D4</text>
<text x="121.9" y="179.9">10uf</text>
<text x="121.9" y="177.4">C14</text>
<text x="133.4" y="179">100uf</text>
<text x="133.4" y="176.5">C15</text>
<text x="140" y="179">polymer</text>
<text x="153.7" y="178.3">TP5</text>
<text x="222.3" y="179.9">10uf</text>
<text x="222.3" y="177.4">C16</text>
<text x="233.7" y="179">100uf</text>
<text x="233.7" y="176.5">C17</text>
<text x="240.4" y="179">polymer</text>
<text x="252.7" y="178.3">TP6</text>
<text x="325.1" y="178.7">C18</text>
<text x="336.6" y="177.8">C19</text>
<text x="356.9" y="179.6">TP7</text>
<text x="149.9" y="180.9">TestPoint_Probe</text>
<text x="248.9" y="180.9">TestPoint_Probe</text>
<text x="325.1" y="181.2">10uf</text>
<text x="336.6" y="180.3">100uf</text>
<text x="343.2" y="180.3">polymer</text>
<text x="353.1" y="182.2">TestPoint_Probe</text>
</g>
<g font-size="1.8" fill="#a90000">
<text x="295.2" y="65.8">7</text>
<text x="305.4" y="65.8">6</text>
<text x="245.7" y="70.9">1</text>
<text x="252.5" y="68" transform="rotate(-90 252.5 68)">2</text>
<text x="295.2" y="68.3">8</text>
<text x="295.2" y="70.9">9</text>
<text x="305.4" y="68.3">5</text>
<text x="305.4" y="70.9">4</text>
<text x="252.5" y="75.6" transform="rotate(-90 252.5 75.6)">3</text>
<text x="294.6" y="73.4">10</text>
<text x="294.6" y="75.9">11</text>
<text x="305.4" y="73.4">3</text>
<text x="305.4" y="75.9">2</text>
<text x="252.5" y="83.3" transform="rotate(-90 252.5 83.3)">2</text>
<text x="294.6" y="78.5">12</text>
<text x="305.4" y="78.5">1</text>
<text x="245.7" y="86.1">1</text>
<text x="252.5" y="90.9" transform="rotate(-90 252.5 90.9)">3</text>
</g>
<g font-size="1.8" fill="#0f0f0f">
<text x="318.8" y="65.7">6.5v</text>
<text x="323.9" y="65.7">analog</text>
<text x="331.5" y="65.7">pre-reg</text>
<text x="318.8" y="68.2">6.5v</text>
<text x="323.9" y="68.2">oven</text>
<text x="329.5" y="68.2">pre-reg</text>
<text x="318.8" y="73.3">13v</text>
<text x="323.3" y="73.3">pre-reg</text>
<text x="151.1" y="78.4">UVLO</text>
<text x="152.4" y="80.9">EN</text>
<text x="229.9" y="83.5">HO</text>
<text x="229.9" y="78.4">SW</text>
<text x="318.8" y="78.4">6.5v</text>
<text x="323.9" y="78.4">switcher</text>
<text x="229.9" y="86">LO</text>
<text x="153.7" y="91.1">COMP</text>
<text x="229.9" y="91.1">CS</text>
<text x="129.5" y="101.3">SS</text>
<text x="156.2" y="100">FB</text>
<text x="129.5" y="103.8">RAMP</text>
</g>
<g font-size="1.8" fill="#f00">
<text x="52.9" y="72">12V</text>
<text x="57.6" y="72">IN</text>
<text x="65.5" y="69.4">Power</text>
<text x="66.7" y="127.9">Power</text>
</g>
<g font-size="1.8" fill="#989898">
<text x="368.3" y="98.7">R11</text>
<text x="368.3" y="101.2">R</text>
<text x="100.9" y="160.9">R15</text>
<text x="111.1" y="159.6">C11</text>
<text x="193.6" y="160.9">R16</text>
<text x="203.8" y="159.6">C12</text>
<text x="304.1" y="160.9">R17</text>
<text x="314.3" y="159.6">C13</text>
<text x="102.1" y="163.4">R</text>
<text x="112.3" y="162.2">C</text>
<text x="194.8" y="163.4">R</text>
<text x="205" y="162.2">C</text>
<text x="305.3" y="163.4">R</text>
<text x="315.5" y="162.2">C</text>
</g>
<g font-size="1.8" fill="#00f">
<text x="130.2" y="169.8">Isolated</text>
<text x="139" y="169.8">Power</text>
<text x="153.9" y="172.3">12V</text>
<text x="158.5" y="172.3">Analog</text>
<text x="166.1" y="172.3">PWR Isolated</text>
<text x="230.6" y="171">Isolated</text>
<text x="239.3" y="171">Power</text>
<text x="252.9" y="173.6">6V</text>
<text x="256.4" y="173.6">OVEN PWR Isolated</text>
<text x="333.4" y="172.3">Isolated</text>
<text x="342.2" y="172.3">Power</text>
<text x="358.3" y="174.9">6V</text>
<text x="361.8" y="174.9">Analog</text>
<text x="369.3" y="174.9">PWR Isolated</text>
<text x="153.9" y="183.7">12V</text>
<text x="158.5" y="183.7">Analog</text>
<text x="166.1" y="183.7">GND Isolated</text>
<text x="252.9" y="185">6V</text>
<text x="256.4" y="185">OVEN GND Isolated</text>
<text x="118.8" y="186.3">Isolated</text>
<text x="127.5" y="186.3">Power</text>
<text x="219.1" y="187.6">Isolated</text>
<text x="227.9" y="187.6">Power</text>
<text x="322" y="188.8">Isolated</text>
<text x="330.7" y="188.8">Power</text>
<text x="358.3" y="186.3">6V</text>
<text x="361.8" y="186.3">Analog</text>
<text x="369.3" y="186.3">GND Isolated</text>
</g>
<g font-size="1.4" fill="#a90000">
<text x="162.7" y="65.8">16</text>
<text x="162.7" y="68.3">17</text>
<text x="163.2" y="70.9">1</text>
<text x="163.2" y="78.5">2</text>
<text x="163.2" y="81">4</text>
<text x="163.2" y="83.6">3</text>
<text x="198.3" y="78.5">20</text>
<text x="198.3" y="81">18</text>
<text x="198.3" y="83.6">19</text>
<text x="198.3" y="86.1">15</text>
<text x="163.2" y="91.2">9</text>
<text x="163.2" y="93.7">8</text>
<text x="198.3" y="91.2">12</text>
<text x="198.3" y="93.7">13</text>
<text x="163.2" y="101.3">7</text>
<text x="198.3" y="96.3">11</text>
<text x="198.3" y="101.3">10</text>
<text x="163.2" y="103.9">5</text>
<text x="198.3" y="111.5">21</text>
<text x="198.3" y="114">14</text>
<text x="198.8" y="116.6">6</text>
</g>
<g font-size="1.4" fill="#006464">
<text x="167.4" y="66.8">VCC</text>
<text x="167.4" y="69.3">VCCX</text>
<text x="167.4" y="71.9">VIN</text>
<text x="167.4" y="79.5">UVLO</text>
<text x="167.4" y="82">EN</text>
<text x="193.5" y="79.5">SW</text>
<text x="193.5" y="82">HB</text>
<text x="167.4" y="84.6">RT/SYNC</text>
<text x="193.5" y="84.6">HO</text>
<text x="193.7" y="87.1">LO</text>
<text x="167.4" y="92.2">COMP</text>
<text x="167.4" y="94.7">FB</text>
<text x="192.6" y="94.7">CSG</text>
<text x="193.6" y="92.2">CS</text>
<text x="191.5" y="97.3">DEMB</text>
<text x="167.4" y="102.3">SS</text>
<text x="167.4" y="104.9">RAMP</text>
<text x="191.8" y="102.3">VOUT</text>
<text x="193.6" y="112.5">EP</text>
<text x="191.5" y="115">PGND</text>
<text x="191.6" y="117.6">AGND</text>
</g>
</svg>
